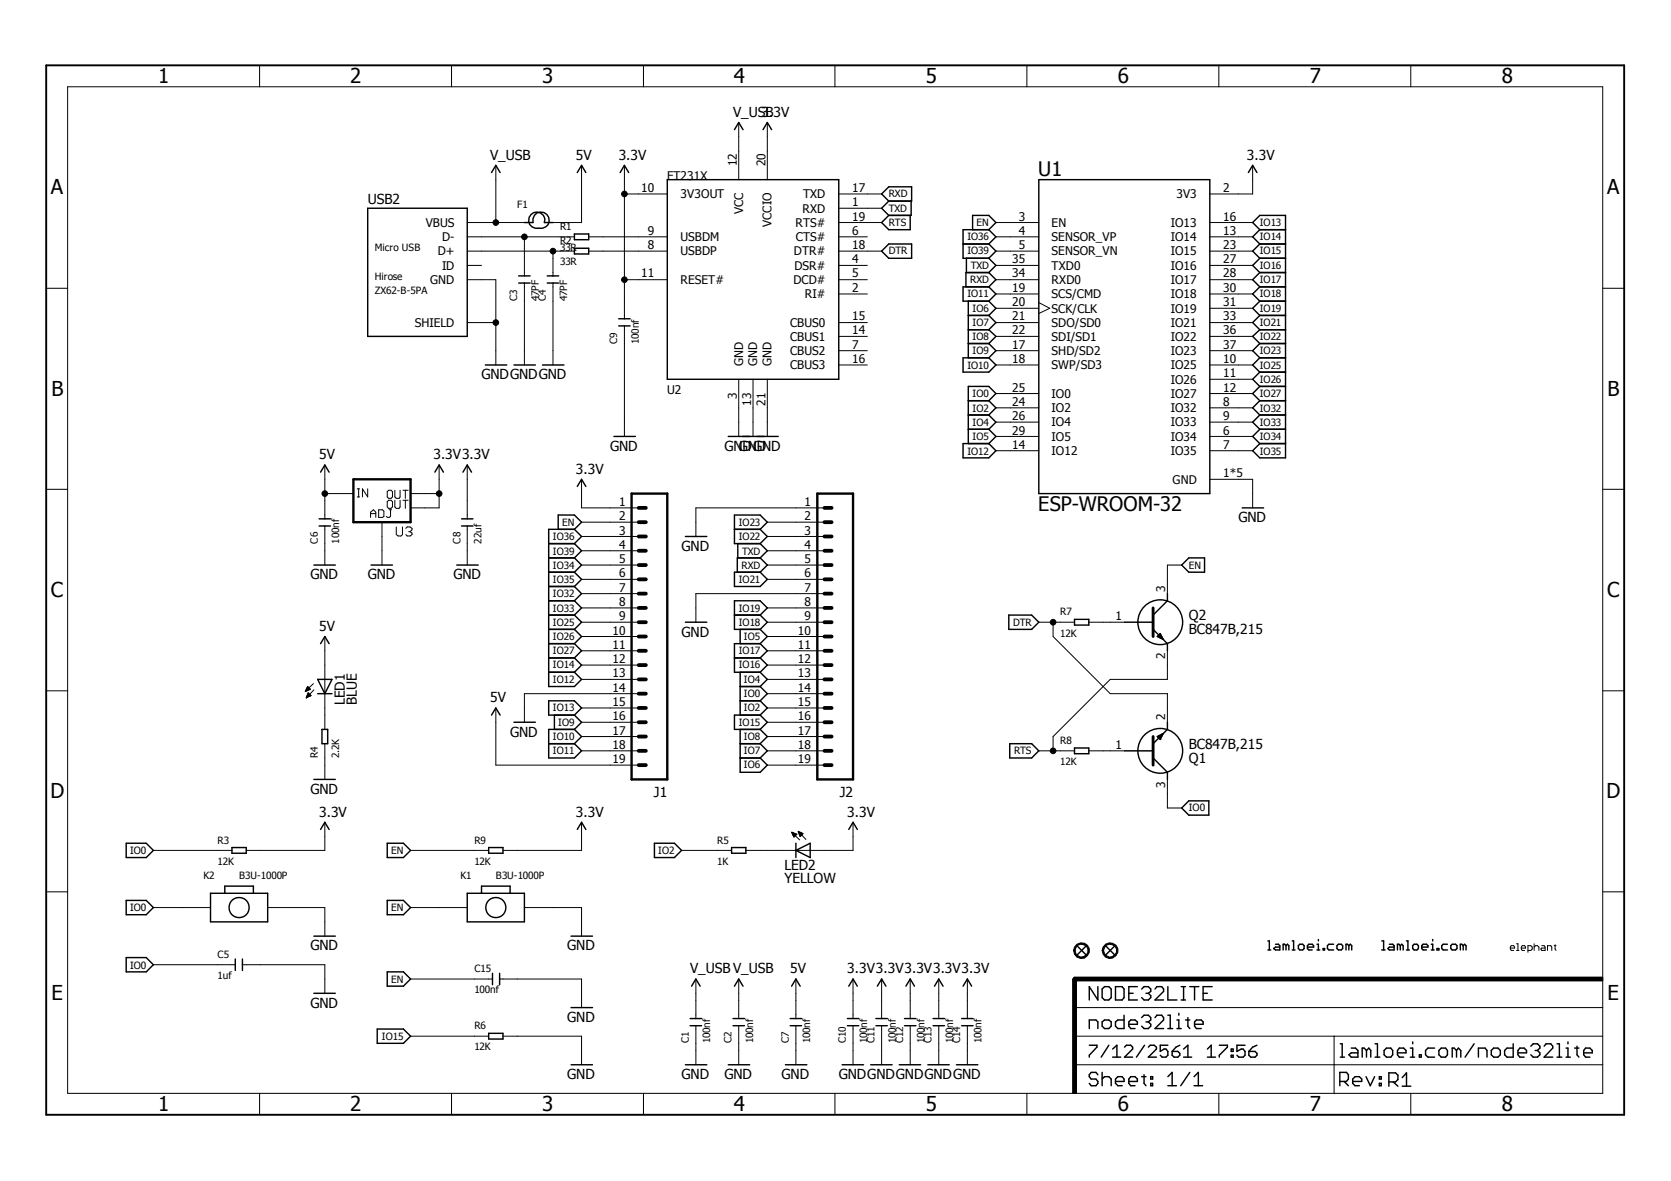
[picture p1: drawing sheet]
<svg xmlns="http://www.w3.org/2000/svg" width="297mm" height="210mm" viewBox="0 0 297 210" stroke-linecap="round" stroke-linejoin="round" font-family="sans-serif">
<path d="M7.9 11.3l281.2 187.3M289.1 11.3l-281.2 187.3" fill="none" stroke="#fff" stroke-width=".18"/>
<g fill="none" stroke="#000" stroke-width=".18">
<path d="M12 15.4h272.9v178.9h-272.9zM46.1 11.6v3.8M80.3 11.6v3.8M114.4 11.6v3.8M148.4 11.6v3.8M182.5 11.6v3.8M216.7 11.6v3.8M250.8 11.6v3.8M83.1 39.6h10.1M88.1 29.4v10.2M103.4 29.4v10.2h-5.1M111 34.5h7.6"/>
<path d="M111 29.4v27.3M131.3 21.8v10.1M136.4 21.8v10.1M149.1 34.5h7.6M149.1 39.6h7.6M149.1 37h7.6M177 39.6h7.7M215.1 39.6h7.6M222.7 29.4v5.1h-7.6M8.2 51.2h3.8M83.1 49.7h5v15.2M83.1 42.1h19"/>
<path d="M83.1 44.6h19M83.1 47.2h2.5M83.1 57.3h5M93.2 42.1v6.9M93.2 50.3v14.6M98.3 44.6v4.4M98.3 50.3v14.6M104.6 42.1h14M104.6 44.6h14M111 49.7h7.6M111 57.9v19.7M149.1 42.1h5.1"/>
<path d="M149.1 44.6h7.6M149.1 47.2h5.1M149.1 49.7h5.1M149.1 52.3h5.1M149.1 57.3h5.1M149.1 59.8h5.1M177 42.1h7.7M177 44.6h7.7M177 47.2h7.7M177 49.7h7.7M177 52.3h7.7M177 54.8h7.7"/>
<path d="M177 57.3h7.7M177 59.8h7.7M184.7 53.8l1.9 1-1.9 .9M215.1 42.1h7.6M215.1 44.6h7.6M215.1 47.2h7.6M215.1 49.7h7.6M215.1 52.3h7.6M215.1 54.8h7.6M215.1 57.3h7.6M215.1 59.8h7.6M284.9 51.2h3.8"/>
<path d="M131.3 67.4v10.2M133.9 67.4v10.2M136.4 67.4v10.2M149.1 64.9h5.1M149.1 62.3h5.1M177 77.6h7.7M177 64.9h7.7M177 62.3h7.7M177 69.9h7.7M177 72.5h7.7M177 75h7.7M215.1 77.6h7.6"/>
<path d="M215.1 64.9h7.6M215.1 62.3h7.6M215.1 69.9h7.6M215.1 72.5h7.6M215.1 75h7.6M215.1 67.4h7.6M8.2 87h3.8M57.7 82.6v9.6M57.7 93.5v6.9M57.7 87.7h5.1M63.5 88.3h.4M63.5 86.9h.4"/>
<path d="M63.8 86.9v1.4M65.4 86.9v1.4l-1-1.4v1.4M65.9 92v-1l.5-.4 .4 .4v1M65.9 91.3h.9M67.3 90.6h.7l.2 .3v.9l-.2 .2h-.7zM67.9 92.8v7.6M69.1 88.9h.4l.3 .3v.9l-.3 .3h-.4l-.3-.3v-.9zM69.1 87.1h.4l.3 .3v.9l-.3 .3h-.4l-.3-.3v-.9zM69.2 90.6h.4M69.4 90.6v1.2l-.2 .2-.5-.2M70.2 88.9v1.2l.2 .3h.6l.1-.3v-1.2M70.2 87.1v1.2l.2 .3h.6l.1-.3v-1.2"/>
<path d="M70.4 93.7v1.3l.4 .3h.5l.2-.3v-1.3M71.6 88.9h1M71.6 87.1h1M72.1 87.1v1.5M72.1 88.9v1.5M72.1 93.9l.3-.2h.5l.3 .2v.3l-.3 .3M72.6 94.5h.3M72.9 94.5l.3 .3v.2l-.3 .3h-.5l-.3-.3M73 87.7h5.1M78.1 82.6v7.7h-5.1M83.1 82.6v9.6M83.1 93.5v6.9"/>
<path d="M103.4 85.2v5.1h10.1M103.4 92.8h10.1M103.4 95.3h10.1M103.4 97.9h10.1M136.4 92.8h10.2M136.4 95.3h10.2M136.4 97.9h10.2M146.6 90.3h-22.9v5M177 80.1h7.7M215.1 85.2h7.6v5.1M215.1 80.1h7.6M284.9 87h3.8"/>
<path d="M57.7 113.1v16.5M103.4 100.4h10.1M103.4 103h10.1M103.4 105.5h10.1M103.4 108h10.1M103.4 110.6h10.1M103.4 113.1h10.1M103.4 115.7h10.1M103.4 118.2h10.1M136.4 100.4h10.2M136.4 103h10.2M136.4 108h10.2"/>
<path d="M136.4 110.6h10.2M136.4 113.1h10.2M136.4 115.7h10.2M136.4 118.2h10.2M146.6 105.5h-22.9v5.1M184.7 110.6h6.3M187.2 110.6v2.5l10.2 10.2h10.1v5.1M193.5 110.6h6.4M207.5 115.7v5h-10.1l-10.2 10.2v2.5M210.1 100.4h-2.6v5.1M8.2 122.8h3.8M54.3 122.9h.1"/>
<path d="M54.4 122.8h.2M54.4 122.7h.4M54.4 122.6h.5M54.4 122.5h.7M54.4 122.4h.7M54.4 124h.1M54.4 123.9h.3M54.5 122.4h.5M54.5 122.3h.4M54.5 123.8h.4M54.5 123.7h.7M54.6 122.2h.2"/>
<path d="M54.6 122.1h.2M54.6 123.6h.7M54.6 123.5h.6M54.7 123.3h.2M54.7 122l.5 .5-.9 .4zM54.7 123.5h.4M54.7 123.4h.3M54.8 123.2h.1M55.3 123.6l-.5-.5-.4 1M55.3 123.6l-.9 .5M55.7 121.5l-1.4 1.4M55.8 122.6l-1.4 1.5"/>
<path d="M57.7 132.2v6.3M88.1 125.8v10.2h25.4M103.4 120.7h10.1M103.4 125.8h10.1M103.4 128.4h10.1M103.4 130.9h10.1M103.4 133.4h10.1M113.5 123.3h-20.3v5.1M136.4 120.7h10.2M136.4 123.3h10.2M136.4 125.8h10.2M136.4 128.4h10.2"/>
<path d="M136.4 130.9h10.2M136.4 133.4h10.2M136.4 136h10.2M184.7 133.4h6.3M193.5 133.4h6.4M207.5 138.5v5.1h2.6M284.9 122.8h3.8M8.2 158.5h3.8M27.3 151.1h13.9M57.7 146.1v5h-13.9M73 151.1h13.9M103.4 146.1v5h-14"/>
<path d="M121.2 151.1h8.8M140.7 147.9l1.5 1.4M140.7 147.9h.2M140.7 147.9l.9 .4M140.7 147.9l.4 .9 .5-.5M140.8 148.1h.4M140.8 148h.3M140.9 148.4h.7M140.9 148.3h.7M140.9 148.2h.5M141 148.5h.4M141 148.4h.5"/>
<path d="M141.1 148.6h.2M141.1 148.7h.1M141.9 147.8l1.4 1.4M141.9 147.8l.8 .4-.5 .5zM141.9 147.9h.4M141.9 147.8h.1M142 148.1h.7M142 148h.5M142.1 148.4h.5M142.1 148.3h.6M142.1 148.2h.6M142.2 148.5h.2"/>
<path d="M142.2 148.4h.3M142.2 148.6h.1M151.6 146.1v5h-19M284.9 158.5h3.8M27.3 161.3h10.1M27.3 171.5h14.5M43.1 171.5h14.6v5M47.6 161.3h10.1v5.1M73 161.3h10.1M73 174h14.5M88.8 174h14.6v5.1M93.2 161.3h10.2v5.1"/>
<path d="M123.7 174v7M131.3 174v7M141.5 174v7M151.6 174v7M156.7 174v7M161.8 174v7M166.9 174v7M172 174v7M190.7 174h.6v20.3h-.6zM190.9 173.7h94v.6h-94zM191 179.1h93.9M191.4 167.8a1.41 1.41 0 0 1 2.2 .6 1.41 1.41 0 0 1-1.1 2 1.41 1.41 0 0 1-1.7-1.5h.3a1.17 1.17 0 0 1 1.2-1.1 1.17 1.17 0 0 1 1.1 1.3 1.17 1.17 0 0 1-1.3 1l-.8-.6-.2-.6h-.3l.2-.6z"/>
<path d="M196.5 167.8a1.41 1.41 0 0 1 2.1 .6 1.41 1.41 0 0 1-1 2 1.41 1.41 0 0 1-1.7-1.5h.3a1.17 1.17 0 0 1 1.2-1.1 1.17 1.17 0 0 1 1.1 1.3 1.17 1.17 0 0 1-1.3 1l-.9-.6-.1-.6h-.3l.2-.6zM268.5 168.5h.7l-.1-.4h-.5l-.1 .2v.4l.1 .2h.5M269.6 168.9h.4M269.6 167.7h.2v1.2M270.4 168.5h.8l-.2-.4h-.4l-.2 .2v.4l.2 .2h.4M271.6 168.9h.5l.3-.2v-.4l-.3-.2h-.5v1.2M272.7 168.3l.3-.2h.3l.3 .2v.6M272.7 167.7v1.2M274.1 168.1h.4l.2 .2v.6h-.6l-.2-.2 .2-.2h.6M275.1 168.9v-.8h.6l.1 .2v.6M276.3 168.1h.3M276.4 167.9v.8l.2 .2"/>
<path d="M46.1 194.3v3.8M73 184.2h13.9M80.3 194.3v3.8M89.4 184.2h14v5M114.4 194.3v3.8M123.7 182.3v6.9M131.3 182.3v6.9M141.5 182.3v6.9M148.4 194.3v3.8M151.6 182.3v6.9M156.7 182.3v6.9M161.8 182.3v6.9"/>
<path d="M166.9 182.3v6.9M172 182.3v6.9M182.5 194.3v3.8M191 189.2h93.9M191 184.2h93.9M216.7 194.3v3.8M237.2 184.2v10.2M250.8 194.3v3.8"/>
<circle cx="88.1" cy="39.6" r=".5"/>
<circle cx="111" cy="34.5" r=".5"/>
<circle cx="88.1" cy="57.3" r=".5"/>
<circle cx="93.2" cy="42.1" r=".5"/>
<circle cx="98.3" cy="44.6" r=".5"/>
<circle cx="111" cy="49.7" r=".5"/>
<circle cx="57.7" cy="87.7" r=".5"/>
<circle cx="78.1" cy="87.7" r=".5"/>
<circle cx="187.2" cy="110.6" r=".5"/>
<circle cx="187.2" cy="133.4" r=".5"/>
</g>
<g fill="none" stroke="#000" stroke-width=".25">
<path d="M65.4 37h17.7v22.8h-17.7zM87.4 30.7l.7-1.3 .8 1.3M93.2 39.6h1.5a1.47 1.47 0 0 1 1.3-1.9 1.47 1.47 0 0 1 1.6 1.6 1.47 1.47 0 0 1-1.8 1.3 1.44 1.44 0 0 1-1.9-1.3 1.44 1.44 0 0 1 1.6-1.6 1.44 1.44 0 0 1 1.3 1.9h1.5M102.6 30.7l.8-1.3 .7 1.3M110.2 30.7l.8-1.3 .8 1.3M118.6 31.9h30.5v35.5h-30.5zM130.6 23l.7-1.2 .8 1.2M135.6 23l.8-1.2 .8 1.2M156.7 34.5l1.3-1.3h4.1v2.5h-4.1zM158 38.3l-1.3 1.3 1.3 1.2h3.8v-2.5M158 35.7l-1.3 1.3 1.3 1.3M162 35.7v2.6h-4"/>
<path d="M184.7 31.9h30.4v55.8h-30.4zM221.9 30.7l.8-1.3 .7 1.3M92.2 50.3h2M92.2 49h2M97.3 50.3h2M97.3 49h2M102.1 41.6h2.5v1h-2.5zM102.1 44.1h2.5v1h-2.5zM110 57.9h2M110 56.7h2M156.7 44.6l1.3-1.2h4.1v2.5h-4.1zM171.2 43.4h4.6"/>
<path d="M171.8 45.9v2.5M172.1 53.5v10.1M172.1 58.6h3.7M172.1 56.1h3.7M172.9 40.8v-2.5h2.9l1.2 1.3-1.2 1.2M175.8 51l1.2 1.3-1.2 1.2M175.8 51h-4.6v2.5h4.6M175.8 40.8h-4.6v5.1h4.6M175.8 48.4l1.2 1.3-1.2 1.3M175.8 48.4h-4.1v2.6M175.8 45.9l1.2 1.3-1.2 1.2M175.8 53.5l1.2 1.3-1.2 1.3"/>
<path d="M175.8 56.1l1.2 1.2-1.2 1.3M175.8 58.6l1.2 1.2-1.2 1.3M175.8 40.8l1.2 1.3-1.2 1.3M175.8 43.4l1.2 1.2-1.2 1.3M223.9 53.5h4.6M223.9 51h4.6M223.9 40.8l-1.2-1.2 1.2-1.3h4.6v43.1h-4.6l-1.2-1.3 1.2-1.3M223.9 40.8h4.6M223.9 48.4h4.6M223.9 45.9h4.6M223.9 58.6l-1.2 1.2 1.2 1.3M223.9 58.6h4.6"/>
<path d="M223.9 45.9l-1.2 1.3 1.2 1.2M223.9 48.4l-1.2 1.3 1.2 1.3M223.9 51l-1.2 1.3 1.2 1.2M223.9 53.5l-1.2 1.3 1.2 1.3M223.9 56.1h4.6M223.9 56.1l-1.2 1.2 1.2 1.3M223.9 40.8l-1.2 1.3 1.2 1.3M223.9 43.4h4.6M223.9 43.4l-1.2 1.2 1.2 1.3M86.3 64.9h3.8M91.4 64.9h3.8M96.4 64.9h3.8"/>
<path d="M109.1 77.6h3.8M129.5 77.6h8.8M171.2 63.6h4.6l1.2 1.3-1.2 1.2h-4.6zM171.2 78.8h4.6l1.2 1.3-1.2 1.3h-4.6zM172.1 61.1h3.7M172.1 71.2h3.7M172.1 76.3h3.7M172.1 73.8h3.7M175.8 61.1l1.2 1.2-1.2 1.3M175.8 71.2l1.2-1.3-1.2-1.2h-3.7v10.1M175.8 73.8l1.2 1.2-1.2 1.3M175.8 76.3l1.2 1.3-1.2 1.2"/>
<path d="M175.8 71.2l1.2 1.3-1.2 1.3M223.9 66.1h4.6M223.9 63.6h4.6M223.9 61.1h4.6M223.9 71.2h4.6M223.9 68.7h4.6M223.9 61.1l-1.2 1.2 1.2 1.3M223.9 76.3l-1.2 1.3 1.2 1.2M223.9 76.3h4.6M223.9 78.8h4.6M223.9 73.8h4.6M223.9 68.7l-1.2 1.2 1.2 1.3"/>
<path d="M223.9 66.1l-1.2 1.3 1.2 1.3M223.9 63.6l-1.2 1.3 1.2 1.2M223.9 73.8l-1.2 1.2 1.2 1.3M223.9 71.2l-1.2 1.3 1.2 1.3M56.7 93.5h2.1M56.7 92.2h2.1M57 83.9l.7-1.3 .8 1.3M77.3 83.9l.8-1.3 .7 1.3M82 93.5h2.1M82 92.2h2.1M82.3 83.9l.8-1.3 .7 1.3M97.5 99.2h4.6"/>
<path d="M97.5 96.6h4.6M99.2 94.1v-2.6h2.9l1.3 1.3-1.3 1.3M102.1 94.1h-4.6v27.9h4.6l1.3-1.3-1.3-1.2M102.1 94.1l1.3 1.2-1.3 1.3M102.1 99.2l1.3 1.2-1.3 1.3M102.1 96.6l1.3 1.3-1.3 1.3M102.6 86.5l.8-1.3 .7 1.3M121.8 95.3h3.8M130.6 94.1h4.5M131.1 96.6v2.6M135.1 99.2l1.3 1.2-1.3 1.3M135.1 96.6l1.3 1.3-1.3 1.3"/>
<path d="M135.1 94.1l1.3-1.3-1.3-1.3h-4.5v5.1h4.5M135.1 99.2h-4v2.5M135.1 94.1l1.3 1.2-1.3 1.3M211.3 99.2h2.8v2.5h-2.8l-1.2-1.3zM220.8 90.3h3.8M55.8 100.4h3.8M57 114.4l.7-1.3 .8 1.3M66 100.4h3.8M81.2 100.4h3.8M97.5 101.7h4.6M97.5 119.5h4.6M97.5 116.9h4.6"/>
<path d="M97.5 114.4h4.6M97.5 111.9h4.6M97.5 109.3h4.6M97.5 106.8h4.6M97.5 104.2h4.6M102.1 116.9l1.3 1.3-1.3 1.3M102.1 114.4l1.3 1.3-1.3 1.2M102.1 111.9l1.3 1.2-1.3 1.3M102.1 109.3l1.3 1.3-1.3 1.3M102.1 106.8l1.3 1.2-1.3 1.3M102.1 104.2l1.3 1.3-1.3 1.3M102.1 101.7l1.3 1.3-1.3 1.2"/>
<path d="M121.8 110.6h3.8M130.6 101.7h4.5l1.3 1.3-1.3 1.2h-4.5zM130.6 116.9h4.5M130.6 109.3h4.5M131.6 111.9v2.5M131.6 119.5v7.6M135.1 109.3l1.3 1.3-1.3 1.3M135.1 109.3l1.3-1.3-1.3-1.2h-4.5v5.1h4.5M135.1 114.4h-4.5v5.1h4.5M135.1 119.5l1.3 1.2-1.3 1.3M135.1 114.4l1.3 1.3-1.3 1.2M135.1 116.9l1.3 1.3-1.3 1.3"/>
<path d="M135.1 111.9l1.3 1.2-1.3 1.3M179.3 109.3h4.1l1.3 1.3-1.3 1.3h-4.1zM191 110.1h2.5v1h-2.5zM199.9 110.6h5.1M205 111.9l2.5 2.5v1.3M205.7 113.1l.5-.5 .6 1M205.7 113.1l1.1 .5M205.7 113.1h.8M205.8 113h.6M206 113.2h.5M206 112.9h.3M206.1 112.7h.1"/>
<path d="M206.2 113.4h.4M206.5 113.5h.2M206.8 113.6h.1M207.5 105.5v1.3l-2.5 2.5M55.8 138.5h3.8M56.5 120.7h2.5l-1.3 2.6zM56.5 123.3h2.5M57.2 129.6h1.1v2.6h-1.1zM87.4 127.1l.7-1.3 .8 1.3M91.4 128.4h3.8M97.5 132.2h4.6M97.5 124.6h4.6l1.3 1.2-1.3 1.3h-4.6z"/>
<path d="M98.6 127.1v2.5M102.1 129.6h-4.6v5.1h4.6l1.3-1.3-1.3-1.2M102.1 129.6l1.3 1.3-1.3 1.3M102.1 127.1l1.3 1.3-1.3 1.2M131.6 134.7h3.5M131.6 132.2h3.5M131.6 124.6h3.5M131.6 122h3.5M131.6 129.6v7.7h3.5l1.3-1.3-1.3-1.3M135.1 127.1h-4.5v2.5h4.5M135.1 122l1.3 1.3-1.3 1.3M135.1 132.2l1.3 1.2-1.3 1.3"/>
<path d="M135.1 127.1l1.3 1.3-1.3 1.2M135.1 124.6l1.3 1.2-1.3 1.3M135.1 129.6l1.3 1.3-1.3 1.3M179.5 132.2h3.9l1.3 1.2-1.3 1.3h-3.9zM191 132.9h2.5v1.1h-2.5zM199.9 133.4h5.1M205 134.7l2.5 2.6v1.2M205.7 130.9l.5 .5M205.7 130.9l1.1-.5-.6 1M205.7 130.9h.8M205.8 131h.6M206 131.2h.3"/>
<path d="M206 130.7h.5M206.1 131.2h.1M206.2 131.4h.1M206.2 130.7h.4M206.5 130.5h.2M207.5 128.4v1.2l-2.5 2.6M22.4 149.9h3.6l1.3 1.2-1.3 1.3h-3.6zM37.4 158.8h10.2v5h-10.2zM40 158.8v-1.3h5v1.3M41.2 150.6h2.6v1.1h-2.6zM57 147.4l.7-1.3 .8 1.3M68.8 149.9h2.9l1.3 1.2-1.3 1.3h-2.9z"/>
<path d="M83.1 158.8h10.1v5h-10.1zM85.6 158.8v-1.3h5.1v1.3M86.9 150.6h2.5v1.1h-2.5zM102.6 147.4l.8-1.3 .7 1.3M116.3 149.9h3.6l1.3 1.2-1.3 1.3h-3.6zM130 150.6h2.6v1.1h-2.6zM141.5 151.1l2.5-1.2v2.5zM141.5 149.9v2.5M150.9 147.4l.7-1.3 .8 1.3M211.3 142.3h3.6v2.6h-3.6l-1.2-1.3zM22.4 160h3.6l1.3 1.3-1.3 1.3h-3.6zM22.4 170.2h3.6l1.3 1.3-1.3 1.2h-3.6z"/>
<path d="M41.8 170.4v2.1M43.1 170.4v2.1M55.8 166.4h3.8M55.8 176.5h3.8M68.8 160h2.9l1.3 1.3-1.3 1.3h-2.9zM68.8 172.7h2.9l1.3 1.3-1.3 1.3h-2.9zM87.5 173v2M88.8 173v2M101.5 166.4h3.8M101.5 179.1h3.8M122.9 175.3l.8-1.3 .8 1.3M130.6 175.3l.7-1.3 .8 1.3"/>
<path d="M140.7 175.3l.8-1.3 .7 1.3M150.9 175.3l.7-1.3 .8 1.3M156 175.3l.7-1.3 .8 1.3M161 175.3l.8-1.3 .8 1.3M166.1 175.3l.8-1.3 .7 1.3M171.2 175.3l.8-1.3 .7 1.3M191.5 168.2l1.5 1.5M193 168.2l-1.5 1.5M195.2 175.4v2.3l-1.6-2.3v2.3M195.9 175.8l.4-.4h.8l.4 .4v1.5l-.4 .4h-.8l-.4-.4zM196.6 168.2l1.5 1.5M198.1 168.2l-1.5 1.5"/>
<path d="M198.3 175.4h1.2l.3 .4v1.5l-.3 .4h-1.2zM200.7 176.5h.7M202.2 175.4h-1.5v2.3h1.5M202.9 175.8l.5-.4h.7l.5 .4v.4l-.5 .3M203.7 176.5h.4M204.1 176.5l.5 .5v.3l-.5 .4h-.7l-.5-.4M205.3 175.8l.4-.4h.8l.3 .4v.4l-1.5 1.5h1.5M207.6 175.4v2.3h1.6M210 175.4h.7M210 177.7h.7M210.4 175.4v2.3M211.5 175.4h1.6"/>
<path d="M212.3 175.4v2.3M213.9 176.5h.7M215.5 175.4h-1.6v2.3h1.6M225.4 167.2h.2v1.6M225.4 168.8h.5M226.7 167.8h.5l.3 .3v.7h-.8l-.3-.2 .3-.3h.8M228.6 168.1l-.3-.3h-.2v1M228.6 168.1v.7M228.6 168.1l.3-.3 .2 .3v.7M229.7 167.2h.3v1.6M229.7 168.8h.5M230.8 168.1l.3-.3h.5l.2 .3v.5l-.2 .2h-.5l-.3-.2z"/>
<path d="M232.4 168.3h1.1v-.2l-.2-.3h-.6l-.3 .3v.5l.3 .2h.6M234.1 168.8h.5M234.1 167.8h.3v1M234.4 167v.2M235.2 168.6h.3v.2h-.3zM237.1 167.8h-.9l-.2 .3v.5l.2 .2h.9M237.7 168.1l.2-.3h.5l.3 .3v.5l-.3 .2h-.5l-.2-.2zM239.8 168.1l-.3-.3h-.2v1M239.8 168.1v.7M239.8 168.1l.2-.3 .3 .3v.7M245.6 167.2h.4v1.6M245.6 168.8h.6"/>
<path d="M247 167.8h.6l.2 .3v.7h-.8l-.3-.2 .3-.3h.8M248.9 168.1l-.2-.3h-.3v1M248.9 168.1v.7M248.9 168.1l.3-.3 .2 .3v.7M250 167.2h.3v1.6M250 168.8h.5M251.4 167.8h.5l.2 .3v.5l-.2 .2h-.5l-.3-.2v-.5zM252.7 168.3h1.1v-.2l-.2-.3h-.6l-.3 .3v.5l.3 .2h.6M254.4 168.8h.5M254.4 167.8h.3v1M254.7 167v.2M255.4 168.6h.4v.2h-.4z"/>
<path d="M257.3 167.8h-.8l-.2 .3v.5l.2 .2h.8M257.9 168.1l.2-.3h.6l.3 .3v.5l-.3 .2h-.6l-.2-.2zM260.1 168.1l-.3-.3h-.2v1M260.1 168.1v.7M260.1 168.1l.2-.3 .3 .3v.7M67.1 182.9h4.6l1.3 1.3-1.3 1.2h-4.6zM86.9 183.7h2.5v1h-2.5zM101.5 189.2h3.8M121.8 189.2h3.8M122.7 182.3h2M122.7 181h2M129.5 189.2h3.8"/>
<path d="M130.3 182.3h2M130.3 181h2M139.6 189.2h3.8M140.5 182.3h2M140.5 181h2M149.7 189.2h3.8M150.6 182.3h2.1M150.6 181h2.1M154.8 189.2h3.8M155.7 182.3h2M155.7 181h2M159.9 189.2h3.8"/>
<path d="M160.8 182.3h2M160.8 181h2M164.9 189.2h3.8M165.9 182.3h2M165.9 181h2M170 189.2h3.8M170.9 182.3h2.1M170.9 181h2.1M193.6 182.8v-1.5h1.2l.4 .3v1.2M193.6 185.8h1.4v.3l-1.4 1.5v.3M195.2 191l-.4-.4h-.8l-.4 .4v.4l.4 .4h.8l.4 .4v.3l-.4 .5h-.8l-.4-.5M195.9 191.8l.4-.4h.8l.4 .4v1.2"/>
<path d="M195.9 181.6l.4-.3h.8l.4 .3v.8l-.4 .4h-.8l-.4-.4zM195.9 190.6v2.4M197.1 185.8l-1.4 2.1M197.8 186.5l.7-.7v2.1M197.8 187.9h1.4M198.3 192.2h1.5v-.4l-.3-.4h-.8l-.4 .4v.7l.4 .5h.8M199.8 180.4v2.4h-1.1l-.4-.4v-.8l.4-.3h1.1M199.9 186.1l.3-.3h.8l.3 .3v.4l-1.4 1.4h1.4M200.7 182h1.5v-.4l-.4-.3h-.8l-.3 .3v.8l.3 .4h.8M200.7 192.2h1.5v-.4l-.4-.4h-.8l-.3 .4v.7l.3 .5h.8M202.9 180.9l.5-.5h.7l.5 .5v.4l-.5 .3M202.9 191.4h.8"/>
<path d="M203.4 191v1.5l.3 .5M203.5 185.8l-1.5 2.1M203.7 181.6h.4M204.1 181.6l.5 .4v.4l-.5 .4h-.7l-.5-.4M204.1 186.1l.4-.3h.6l.5 .3v.4l-1.5 1.4h1.5M204.6 191.4h.3v.4h-.3zM204.6 192.5h.3v.5h-.3zM205.3 180.9l.4-.5h.8l.3 .5v.4l-1.5 1.5h1.5M207.6 182.8h.8M207.6 180.4h.4v2.4M207.6 185.8h-1.4v1.1l.7-.4h.4l.3 .4v.7l-.3 .3h-.7l-.4-.3M207.6 191.4l.8-.8v2.4"/>
<path d="M207.6 193h1.5M208.4 186.9h1l.3 .3v.4l-.3 .3h-.7l-.3-.3zM209.2 181.3h.3v1.5M209.2 182.8h.8M209.5 180.1v.3M209.7 185.8l-.7 .3-.6 .8M210.4 186.5l.8-.7v2.1M210.4 187.9h1.4M210.7 181.3h.8M211.2 180.9v1.5l.3 .4M211.5 190.6l-1.6 2.4M212.3 193h1.5"/>
<path d="M212.3 191.4l.7-.8v2.4M212.3 182h1.6v-.4l-.4-.3h-.8l-.4 .3v.8l.4 .4h.8M214.6 187.9h1.5M214.6 186.5l.7-.7v2.1M216.7 185.8h1.5v.3l-1.5 1.5v.3M218.9 187.6h.3v.3h-.3zM218.9 186.5h.3v.4h-.3zM221.3 185.8h-1.4v1.1l.7-.4h.4l.3 .4v.7l-.3 .3h-.8l-.3-.3M222 186.9h1.1l.3 .3v.4l-.3 .3h-.8l-.3-.3zM223.4 185.8l-.7 .3-.7 .8M238.2 192.2h1.2l.3-.4v-.8l-.3-.4h-1.2v2.4M238.3 187.9h.7"/>
<path d="M238.3 185.5h.3v2.4M238.9 192.2l.8 .8M240.2 186.3h.8l.4 .4v1.2h-1.2l-.4-.4 .4-.4h1.2M240.5 192.2h1.6v-.4l-.5-.4h-.7l-.4 .4v.7l.4 .5h.7M242.8 191.4l.8 1.6 .7-1.6M242.9 186.7l-.4-.4h-.4v1.6M242.9 186.7v1.2M242.9 186.7l.4-.4 .4 .4v1.2M244.4 187.9h.9M244.4 185.5h.5v2.4M245.2 192.5h.3v.5h-.3zM245.2 191.4h.3v.4h-.3z"/>
<path d="M246 186.7l.5-.4h.7l.4 .4v.8l-.4 .4h-.7l-.5-.4zM246.9 192.3h1.2l.4-.4v-.8l-.4-.4h-1.2v2.4M247.6 192.3l.9 .8M248.4 187.1h1.5v-.4l-.4-.4h-.7l-.4 .4v.8l.4 .4h.7M249.3 191.5l.7-.8v2.4M249.3 193.1h1.5M250.7 187.9h.8M250.7 186.3h.4v1.6M251.1 185.2v.3M252.3 187.5h.3v.4h-.3zM255 186.3h-1.2l-.4 .4v.8l.4 .4h1.2M255.8 186.7l.4-.4h.8l.3 .4v.8l-.3 .4h-.8l-.4-.4z"/>
<path d="M258.9 186.7l-.4-.4h-.4v1.6M258.9 186.7v1.2M258.9 186.7l.3-.4 .5 .4v1.2M262 185.5l-1.6 2.4M262.8 187.9v-1.6h1.2l.3 .4v1.2M265.1 186.7l.4-.4h.8l.4 .4v.8l-.4 .4h-.8l-.4-.4zM269 185.5v2.4h-1.1l-.4-.4v-.8l.4-.4h1.1M269.8 187.1h1.6v-.4l-.5-.4h-.7l-.4 .4v.8l.4 .4h.7M272.1 185.9l.4-.4h.8l.4 .4v.4l-.4 .4M272.9 186.7h.4M273.3 186.7l.4 .4v.4l-.4 .4h-.8l-.4-.4M274.5 185.9l.3-.4h.9l.3 .4v.4l-1.5 1.6h1.5"/>
<path d="M276.8 187.9h.8M276.8 185.5h.4v2.4M278.4 187.9h.7M278.4 186.3h.3v1.6M278.7 185.2v.3M279.9 186.3h.8M280.3 185.9v1.6l.4 .4M281.5 187.1h1.5v-.4l-.4-.4h-.7l-.4 .4v.8l.4 .4h.7"/>
<circle cx="206.2" cy="110.6" r="4"/>
<circle cx="206.2" cy="133.4" r="4"/>
<circle cx="42.5" cy="161.3" r="1.79"/>
<circle cx="88.1" cy="161.3" r="1.79"/>
</g>
<path d="M62.8 85.2h10.2v7.6h-10.2zM112.3 87.7h6.3v50.8h-6.3zM145.3 87.7h6.3v50.8h-6.3z" fill="none" stroke="#000" stroke-width=".42"/>
<g fill="none" stroke="#000" stroke-width=".68">
<path d="M113.5 95.3h1.3M113.5 92.8h1.3M113.5 90.3h1.3M113.5 97.9h1.3M146.6 95.3h1.2M146.6 92.8h1.2M146.6 90.3h1.2M146.6 97.9h1.2M113.5 100.4h1.3M113.5 103h1.3M113.5 105.5h1.3M113.5 108h1.3"/>
<path d="M113.5 110.6h1.3M113.5 113.1h1.3M113.5 118.2h1.3M113.5 115.7h1.3M146.6 100.4h1.2M146.6 103h1.2M146.6 105.5h1.2M146.6 108h1.2M146.6 110.6h1.2M146.6 113.1h1.2M146.6 118.2h1.2M146.6 115.7h1.2"/>
<path d="M113.5 120.7h1.3M113.5 125.8h1.3M113.5 123.3h1.3M113.5 128.4h1.3M113.5 130.9h1.3M113.5 133.4h1.3M113.5 136h1.3M146.6 120.7h1.2M146.6 125.8h1.2M146.6 123.3h1.2M146.6 128.4h1.2M146.6 130.9h1.2"/>
<path d="M146.6 133.4h1.2M146.6 136h1.2M192.3 174h-1.3v1.3"/>
</g>
<g fill="#000">
<path d="M190.7 174h.6v20.3h-.6z" fill-rule="evenodd"/>
<path d="M191.4 167.8a1.41 1.41 0 0 1 2.2 .6 1.41 1.41 0 0 1-1.1 2 1.41 1.41 0 0 1-1.7-1.5h.3a1.17 1.17 0 0 1 1.2-1.1 1.17 1.17 0 0 1 1.1 1.3 1.17 1.17 0 0 1-1.3 1l-.8-.6-.2-.6h-.3l.2-.6z" fill-rule="evenodd"/>
<path d="M190.9 173.7h94v.6h-94z" fill-rule="evenodd"/>
<path d="M196.5 167.8a1.41 1.41 0 0 1 2.1 .6 1.41 1.41 0 0 1-1 2 1.41 1.41 0 0 1-1.7-1.5h.3a1.17 1.17 0 0 1 1.2-1.1 1.17 1.17 0 0 1 1.1 1.3 1.17 1.17 0 0 1-1.3 1l-.9-.6-.1-.6h-.3l.2-.6z" fill-rule="evenodd"/>
<circle cx="88.1" cy="39.6" r=".5"/>
<circle cx="111" cy="34.5" r=".5"/>
<circle cx="88.1" cy="57.3" r=".5"/>
<circle cx="93.2" cy="42.1" r=".5"/>
<circle cx="98.3" cy="44.6" r=".5"/>
<circle cx="111" cy="49.7" r=".5"/>
<circle cx="57.7" cy="87.7" r=".5"/>
<circle cx="78.1" cy="87.7" r=".5"/>
<circle cx="187.2" cy="110.6" r=".5"/>
<circle cx="187.2" cy="133.4" r=".5"/>
</g>
<path d="M8.2 11.6h280.5v186.5h-280.5z" fill="none" stroke="#000" stroke-width=".34"/>
<path d="M205 108v5.1M205 130.9v5.1" fill="none" stroke="#000" stroke-width=".51"/>
<g font-size="3.6">
<text x="28.1" y="14.8">1</text>
<text x="62.2" y="14.8">2</text>
<text x="96.4" y="14.8">3</text>
<text x="130.5" y="14.8">4</text>
<text x="164.6" y="14.8">5</text>
<text x="198.7" y="14.8">6</text>
<text x="232.8" y="14.8">7</text>
<text x="267" y="14.8">8</text>
<text x="9.1" y="34.6">A</text>
<text x="184.6" y="31.3">U1</text>
<text x="285.7" y="34.6">A</text>
<text x="9.1" y="70.4">B</text>
<text x="285.8" y="70.4">B</text>
<text x="184.6" y="90.9">ESP-WROOM-32</text>
<text x="9.1" y="106.2">C</text>
<text x="285.7" y="106.2">C</text>
<text x="9" y="141.9">D</text>
<text x="285.6" y="141.9">D</text>
<text x="9.1" y="177.7">E</text>
<text x="285.8" y="177.7">E</text>
<text x="28.1" y="197.5">1</text>
<text x="62.2" y="197.5">2</text>
<text x="96.4" y="197.5">3</text>
<text x="130.5" y="197.5">4</text>
<text x="164.6" y="197.5">5</text>
<text x="198.7" y="197.5">6</text>
<text x="232.8" y="197.5">7</text>
<text x="267" y="197.5">8</text>
</g>
<g font-size="2.5">
<text x="130.3" y="20.8">V_USB</text>
<text x="135.4" y="20.8">3.3V</text>
<text x="87.1" y="28.4">V_USB</text>
<text x="102.4" y="28.4">5V</text>
<text x="110" y="28.4">3.3V</text>
<text x="221.7" y="28.4">3.3V</text>
<text x="65.4" y="36.3">USB2</text>
<text x="85.6" y="67.4">GNDGNDGND</text>
<text x="56.7" y="81.6">5V</text>
<text x="77" y="81.6">3.3V3.3V</text>
<text x="108.5" y="80.1">GND</text>
<text x="128.8" y="80.1">GNDGND</text>
<text x="131.3" y="80.1">GND</text>
<text x="102.4" y="84.2">3.3V</text>
<text x="220.1" y="92.8">GND</text>
<text x="121.2" y="97.9">GND</text>
<text x="55.2" y="103">GND</text>
<text x="65.4" y="103">GND</text>
<text x="80.6" y="103">GND</text>
<text x="56.7" y="112.1">5V</text>
<text x="121.2" y="113.1">GND</text>
<text x="211.3" y="112.7">BC847B,215</text>
<text x="211.3" y="110.2">Q2</text>
<text x="61.3" y="125.3" transform="rotate(-90 61.3 125.3)">LED1</text>
<text x="63.4" y="125.3" transform="rotate(-90 63.4 125.3)">BLUE</text>
<text x="87.1" y="124.8">5V</text>
<text x="90.7" y="130.9">GND</text>
<text x="211.3" y="133.1">BC847B,215</text>
<text x="211.3" y="135.7">Q1</text>
<text x="55.2" y="141.1">GND</text>
<text x="116.2" y="141.6">J1</text>
<text x="149.3" y="141.6">J2</text>
<text x="56.7" y="145.1">3.3V</text>
<text x="102.4" y="145.1">3.3V</text>
<text x="150.6" y="145.1">3.3V</text>
<text x="139.4" y="154.7">LED2</text>
<text x="139.4" y="156.9">YELLOW</text>
<text x="55.2" y="168.9">GND</text>
<text x="100.8" y="168.9">GND</text>
<text x="122.7" y="173">V_USBV_USB</text>
<text x="140.5" y="173">5V</text>
<text x="150.6" y="173">3.3V3.3V3.3V3.3V3.3V</text>
<text x="55.2" y="179.1">GND</text>
<text x="100.8" y="181.6">GND</text>
<text x="100.8" y="191.8">GND</text>
<text x="121.2" y="191.8">GND</text>
<text x="128.8" y="191.8">GND</text>
<text x="138.9" y="191.8">GND</text>
<text x="149.1" y="191.8">GNDGNDGNDGNDGND</text>
</g>
<g font-size="2.1">
<text x="131" y="29.6" transform="rotate(-90 131 29.6)">12</text>
<text x="136.1" y="29.6" transform="rotate(-90 136.1 29.6)">20</text>
<text x="114" y="34.1">10</text>
<text x="118.6" y="31.9">FT231X</text>
<text x="121" y="35.2">3V3OUT</text>
<text x="142.7" y="35.2">TXD</text>
<text x="151.5" y="34.1">17</text>
<text x="209.1" y="35.2">3V3</text>
<text x="217.4" y="34.1">2</text>
<text x="75.7" y="40.3">VBUS</text>
<text x="115.1" y="41.8">9</text>
<text x="132.1" y="38" transform="rotate(-90 132.1 38)">VCC</text>
<text x="137.2" y="40.3" transform="rotate(-90 137.2 40.3)">VCCIO</text>
<text x="141.4" y="40.3">RTS#</text>
<text x="142.7" y="37.8">RXD</text>
<text x="151.5" y="36.7">1</text>
<text x="151.5" y="41.8">6</text>
<text x="151.5" y="39.2">19</text>
<text x="181.1" y="39.2">3</text>
<text x="181.1" y="41.8">4</text>
<text x="186.9" y="40.3">EN</text>
<text x="208.1" y="40.3">IO13</text>
<text x="217.4" y="39.2">16</text>
<text x="217.4" y="41.8">13</text>
<text x="77.8" y="45.4">D+</text>
<text x="78.6" y="42.9">D-</text>
<text x="78.6" y="47.9">ID</text>
<text x="115.1" y="44.3">8</text>
<text x="121" y="45.4">USBDP</text>
<text x="121" y="42.9">USBDM</text>
<text x="141.1" y="45.4">DTR#</text>
<text x="141.2" y="47.9">DSR#</text>
<text x="141.5" y="42.9">CTS#</text>
<text x="151.5" y="46.8">4</text>
<text x="151.5" y="44.3">18</text>
<text x="179.9" y="46.8">35</text>
<text x="181.1" y="44.3">5</text>
<text x="186.9" y="42.9">SENSOR_VP</text>
<text x="186.9" y="45.4">SENSOR_VN</text>
<text x="186.9" y="47.9">TXD0</text>
<text x="208.1" y="42.9">IO14</text>
<text x="208.1" y="45.4">IO15</text>
<text x="208.1" y="47.9">IO16</text>
<text x="217.4" y="44.3">23</text>
<text x="217.4" y="46.8">27</text>
<text x="76.5" y="50.5">GND</text>
<text x="114" y="49.3">11</text>
<text x="121" y="50.5">RESET#</text>
<text x="141.1" y="50.5">DCD#</text>
<text x="143.1" y="53">RI#</text>
<text x="151.5" y="51.8">2</text>
<text x="151.5" y="49.3">5</text>
<text x="179.9" y="49.3">34</text>
<text x="179.9" y="51.8">19</text>
<text x="186.9" y="50.5">RXD0</text>
<text x="186.9" y="53">SCS/CMD</text>
<text x="208.1" y="50.5">IO17</text>
<text x="208.1" y="53">IO18</text>
<text x="217.4" y="49.3">28</text>
<text x="217.4" y="51.8">30</text>
<text x="73.7" y="58.1">SHIELD</text>
<text x="140.5" y="58.1">CBUS0</text>
<text x="151.5" y="59.5">14</text>
<text x="151.5" y="56.9">15</text>
<text x="179.9" y="54.4">20</text>
<text x="179.9" y="56.9">21</text>
<text x="179.9" y="59.5">22</text>
<text x="186.9" y="55.6">SCK/CLK</text>
<text x="186.9" y="58.1">SDO/SD0</text>
<text x="208.1" y="55.6">IO19</text>
<text x="208.1" y="58.1">IO21</text>
<text x="217.4" y="54.4">31</text>
<text x="217.4" y="56.9">33</text>
<text x="217.4" y="59.5">36</text>
<text x="132.1" y="65.1" transform="rotate(-90 132.1 65.1)">GND</text>
<text x="134.6" y="65.1" transform="rotate(-90 134.6 65.1)">GND</text>
<text x="137.2" y="65.1" transform="rotate(-90 137.2 65.1)">GND</text>
<text x="140.5" y="63.2">CBUS2</text>
<text x="140.5" y="60.6">CBUS1</text>
<text x="140.5" y="65.6">CBUS3</text>
<text x="151.5" y="62">7</text>
<text x="151.5" y="64.5">16</text>
<text x="179.9" y="64.5">18</text>
<text x="179.9" y="62">17</text>
<text x="186.9" y="65.6">SWP/SD3</text>
<text x="186.9" y="63.1">SHD/SD2</text>
<text x="186.9" y="60.6">SDI/SD1</text>
<text x="208.1" y="60.6">IO22</text>
<text x="208.1" y="63.2">IO23</text>
<text x="208.1" y="65.6">IO25</text>
<text x="217.4" y="62">37</text>
<text x="217.4" y="64.5">10</text>
<text x="118.6" y="69.9">U2</text>
<text x="131" y="71" transform="rotate(-90 131 71)">3</text>
<text x="179.9" y="69.6">25</text>
<text x="186.9" y="70.7">IO0</text>
<text x="208.1" y="68.2">IO26</text>
<text x="208.1" y="70.7">IO27</text>
<text x="217.4" y="67.1">11</text>
<text x="217.4" y="69.6">12</text>
<text x="133.5" y="72.2" transform="rotate(-90 133.5 72.2)">13</text>
<text x="136.1" y="72.2" transform="rotate(-90 136.1 72.2)">21</text>
<text x="179.9" y="72.2">24</text>
<text x="179.9" y="74.7">26</text>
<text x="179.9" y="77.2">29</text>
<text x="186.9" y="73.3">IO2</text>
<text x="186.9" y="75.8">IO4</text>
<text x="208.1" y="73.3">IO32</text>
<text x="208.1" y="75.8">IO33</text>
<text x="217.4" y="77.2">6</text>
<text x="217.4" y="72.2">8</text>
<text x="217.4" y="74.7">9</text>
<text x="179.9" y="79.8">14</text>
<text x="186.9" y="78.3">IO5</text>
<text x="186.9" y="80.9">IO12</text>
<text x="208.1" y="78.3">IO34</text>
<text x="208.1" y="80.9">IO35</text>
<text x="217.4" y="79.8">7</text>
<text x="110.1" y="89.9">1</text>
<text x="143" y="89.9">1</text>
<text x="208.4" y="86">GND</text>
<text x="217.4" y="84.9">1*5</text>
<text x="110.1" y="92.5">2</text>
<text x="110.1" y="95">3</text>
<text x="143" y="92.5">2</text>
<text x="143" y="95">3</text>
<text x="110.1" y="97.6">4</text>
<text x="110.1" y="100.1">5</text>
<text x="143" y="97.6">4</text>
<text x="143" y="100.1">5</text>
<text x="110.1" y="102.6">6</text>
<text x="110.1" y="105.2">7</text>
<text x="110.1" y="107.7">8</text>
<text x="143" y="102.6">6</text>
<text x="143" y="105.2">7</text>
<text x="143" y="107.7">8</text>
<text x="207.1" y="105.2" transform="rotate(-90 207.1 105.2)">3</text>
<text x="108.9" y="112.8">10</text>
<text x="110.1" y="110.3">9</text>
<text x="141.8" y="112.8">10</text>
<text x="143" y="110.3">9</text>
<text x="198.3" y="110.3">1</text>
<text x="108.9" y="115.3">11</text>
<text x="108.9" y="117.9">12</text>
<text x="141.8" y="115.3">11</text>
<text x="141.8" y="117.9">12</text>
<text x="207.1" y="117.2" transform="rotate(-90 207.1 117.2)">2</text>
<text x="108.9" y="120.4">13</text>
<text x="108.9" y="123">14</text>
<text x="108.9" y="125.5">15</text>
<text x="141.8" y="120.4">13</text>
<text x="141.8" y="123">14</text>
<text x="141.8" y="125.5">15</text>
<text x="108.9" y="128">16</text>
<text x="108.9" y="130.6">17</text>
<text x="141.8" y="128">16</text>
<text x="141.8" y="130.6">17</text>
<text x="207.1" y="128" transform="rotate(-90 207.1 128)">2</text>
<text x="108.9" y="133.1">18</text>
<text x="108.9" y="135.6">19</text>
<text x="141.8" y="133.1">18</text>
<text x="141.8" y="135.6">19</text>
<text x="198.3" y="133.1">1</text>
<text x="207.1" y="140.1" transform="rotate(-90 207.1 140.1)">3</text>
</g>
<g font-size="1.8">
<text x="158" y="35.1">RXD</text>
<text x="91.9" y="37">F1</text>
<text x="99.6" y="40.8">R1</text>
<text x="158" y="37.6">TXD</text>
<text x="158" y="40.1">RTS</text>
<text x="173.6" y="40.1">EN</text>
<text x="223.9" y="40.1">IO13</text>
<text x="66.6" y="44.6">Micro USB</text>
<text x="99.6" y="44.6">33R</text>
<text x="99.6" y="47.2">33R</text>
<text x="99.6" y="43.4">R2</text>
<text x="158" y="45.2">DTR</text>
<text x="172" y="42.7">IO36</text>
<text x="172" y="45.2">IO39</text>
<text x="172.6" y="47.8">TXD</text>
<text x="223.9" y="47.8">IO16</text>
<text x="223.9" y="42.7">IO14</text>
<text x="223.9" y="45.2">IO15</text>
<text x="66.6" y="49.7">Hirose</text>
<text x="66.6" y="52.3">ZX62-B-5PA</text>
<text x="91.9" y="53.5" transform="rotate(-90 91.9 53.5)">C3</text>
<text x="95.8" y="53.5" transform="rotate(-90 95.8 53.5)">47PF</text>
<text x="97" y="53.5" transform="rotate(-90 97 53.5)">C4</text>
<text x="100.8" y="53.5" transform="rotate(-90 100.8 53.5)">47PF</text>
<text x="172" y="52.8">IO11</text>
<text x="172.5" y="50.3">RXD</text>
<text x="223.9" y="50.3">IO17</text>
<text x="223.9" y="52.8">IO18</text>
<text x="172.9" y="55.4">IO6</text>
<text x="172.9" y="57.9">IO7</text>
<text x="223.9" y="55.4">IO19</text>
<text x="223.9" y="57.9">IO21</text>
<text x="109.7" y="61.1" transform="rotate(-90 109.7 61.1)">C9</text>
<text x="113.5" y="61.1" transform="rotate(-90 113.5 61.1)">100nf</text>
<text x="172" y="65.5">IO10</text>
<text x="172.9" y="63">IO9</text>
<text x="172.9" y="60.5">IO8</text>
<text x="223.9" y="60.5">IO22</text>
<text x="223.9" y="63">IO23</text>
<text x="223.9" y="65.5">IO25</text>
<text x="172.9" y="70.6">IO0</text>
<text x="223.9" y="70.6">IO27</text>
<text x="223.9" y="68.1">IO26</text>
<text x="172.9" y="75.7">IO4</text>
<text x="172.9" y="73.2">IO2</text>
<text x="223.9" y="75.7">IO33</text>
<text x="223.9" y="73.2">IO32</text>
<text x="172" y="80.8">IO12</text>
<text x="172.9" y="78.2">IO5</text>
<text x="223.9" y="78.2">IO34</text>
<text x="223.9" y="80.8">IO35</text>
<text x="99.9" y="93.5">EN</text>
<text x="131.3" y="93.5">IO23</text>
<text x="56.5" y="96.6" transform="rotate(-90 56.5 96.6)">C6</text>
<text x="60.3" y="96.6" transform="rotate(-90 60.3 96.6)">100nf</text>
<text x="81.9" y="96.6" transform="rotate(-90 81.9 96.6)">C8</text>
<text x="85.6" y="96.6" transform="rotate(-90 85.6 96.6)">22uf</text>
<text x="98.3" y="101.1">IO34</text>
<text x="98.3" y="96">IO36</text>
<text x="98.3" y="98.6">IO39</text>
<text x="131.3" y="96">IO22</text>
<text x="131.8" y="101.1">RXD</text>
<text x="131.9" y="98.6">TXD</text>
<text x="211.3" y="101.1">EN</text>
<text x="98.3" y="106.2">IO32</text>
<text x="98.3" y="103.6">IO35</text>
<text x="131.3" y="103.6">IO21</text>
<text x="98.3" y="113.7">IO26</text>
<text x="98.3" y="111.2">IO25</text>
<text x="98.3" y="108.7">IO33</text>
<text x="131.3" y="111.2">IO18</text>
<text x="131.3" y="108.7">IO19</text>
<text x="132.2" y="113.7">IO5</text>
<text x="180.1" y="111.2">DTR</text>
<text x="188.5" y="113.1">12K</text>
<text x="188.5" y="109.3">R7</text>
<text x="98.3" y="118.8">IO14</text>
<text x="98.3" y="116.3">IO27</text>
<text x="131.3" y="118.8">IO16</text>
<text x="131.3" y="116.3">IO17</text>
<text x="98.3" y="121.3">IO12</text>
<text x="132.2" y="123.9">IO0</text>
<text x="132.2" y="121.3">IO4</text>
<text x="98.3" y="131.5">IO10</text>
<text x="98.3" y="126.4">IO13</text>
<text x="99.2" y="129">IO9</text>
<text x="131.3" y="129">IO15</text>
<text x="132.2" y="126.4">IO2</text>
<text x="132.2" y="131.5">IO8</text>
<text x="56.5" y="134.7" transform="rotate(-90 56.5 134.7)">R4</text>
<text x="60.3" y="134.7" transform="rotate(-90 60.3 134.7)">2.2K</text>
<text x="98.3" y="134">IO11</text>
<text x="132.2" y="136.6">IO6</text>
<text x="132.2" y="134">IO7</text>
<text x="180.3" y="134">RTS</text>
<text x="188.5" y="136">12K</text>
<text x="188.5" y="132.2">R8</text>
<text x="38.7" y="150">R3</text>
<text x="84.3" y="150">R9</text>
<text x="127.5" y="150">R5</text>
<text x="211.3" y="144.2">IO0</text>
<text x="23.1" y="151.8">IO0</text>
<text x="38.7" y="153.7">12K</text>
<text x="69.5" y="151.8">EN</text>
<text x="84.3" y="153.7">12K</text>
<text x="117" y="151.8">IO2</text>
<text x="127.5" y="153.7">1K</text>
<text x="23.1" y="162">IO0</text>
<text x="36.2" y="156.2">K2</text>
<text x="42.5" y="156.2">B3U-1000P</text>
<text x="69.5" y="162">EN</text>
<text x="81.9" y="156.2">K1</text>
<text x="88.1" y="156.2">B3U-1000P</text>
<text x="23.1" y="172.1">IO0</text>
<text x="38.7" y="170.2">C5</text>
<text x="84.3" y="172.7">C15</text>
<text x="38.7" y="174">1uf</text>
<text x="69.5" y="174.7">EN</text>
<text x="84.3" y="176.5">100nf</text>
<text x="67.9" y="184.8">IO15</text>
<text x="84.3" y="182.9">R6</text>
<text x="122.4" y="185.4" transform="rotate(-90 122.4 185.4)">C1</text>
<text x="126.2" y="185.4" transform="rotate(-90 126.2 185.4)">100nf</text>
<text x="130" y="185.4" transform="rotate(-90 130 185.4)">C2</text>
<text x="133.9" y="185.4" transform="rotate(-90 133.9 185.4)">100nf</text>
<text x="140.2" y="185.4" transform="rotate(-90 140.2 185.4)">C7</text>
<text x="144" y="185.4" transform="rotate(-90 144 185.4)">100nf</text>
<text x="150.4" y="185.4" transform="rotate(-90 150.4 185.4)">C10</text>
<text x="154.2" y="185.4" transform="rotate(-90 154.2 185.4)">100nf</text>
<text x="155.4" y="185.4" transform="rotate(-90 155.4 185.4)">C11</text>
<text x="159.3" y="185.4" transform="rotate(-90 159.3 185.4)">100nf</text>
<text x="160.5" y="185.4" transform="rotate(-90 160.5 185.4)">C12</text>
<text x="164.3" y="185.4" transform="rotate(-90 164.3 185.4)">100nf</text>
<text x="165.6" y="185.4" transform="rotate(-90 165.6 185.4)">C13</text>
<text x="169.4" y="185.4" transform="rotate(-90 169.4 185.4)">100nf</text>
<text x="170.7" y="185.4" transform="rotate(-90 170.7 185.4)">C14</text>
<text x="174.5" y="185.4" transform="rotate(-90 174.5 185.4)">100nf</text>
<text x="84.3" y="186.7">12K</text>
</g>
</svg>
